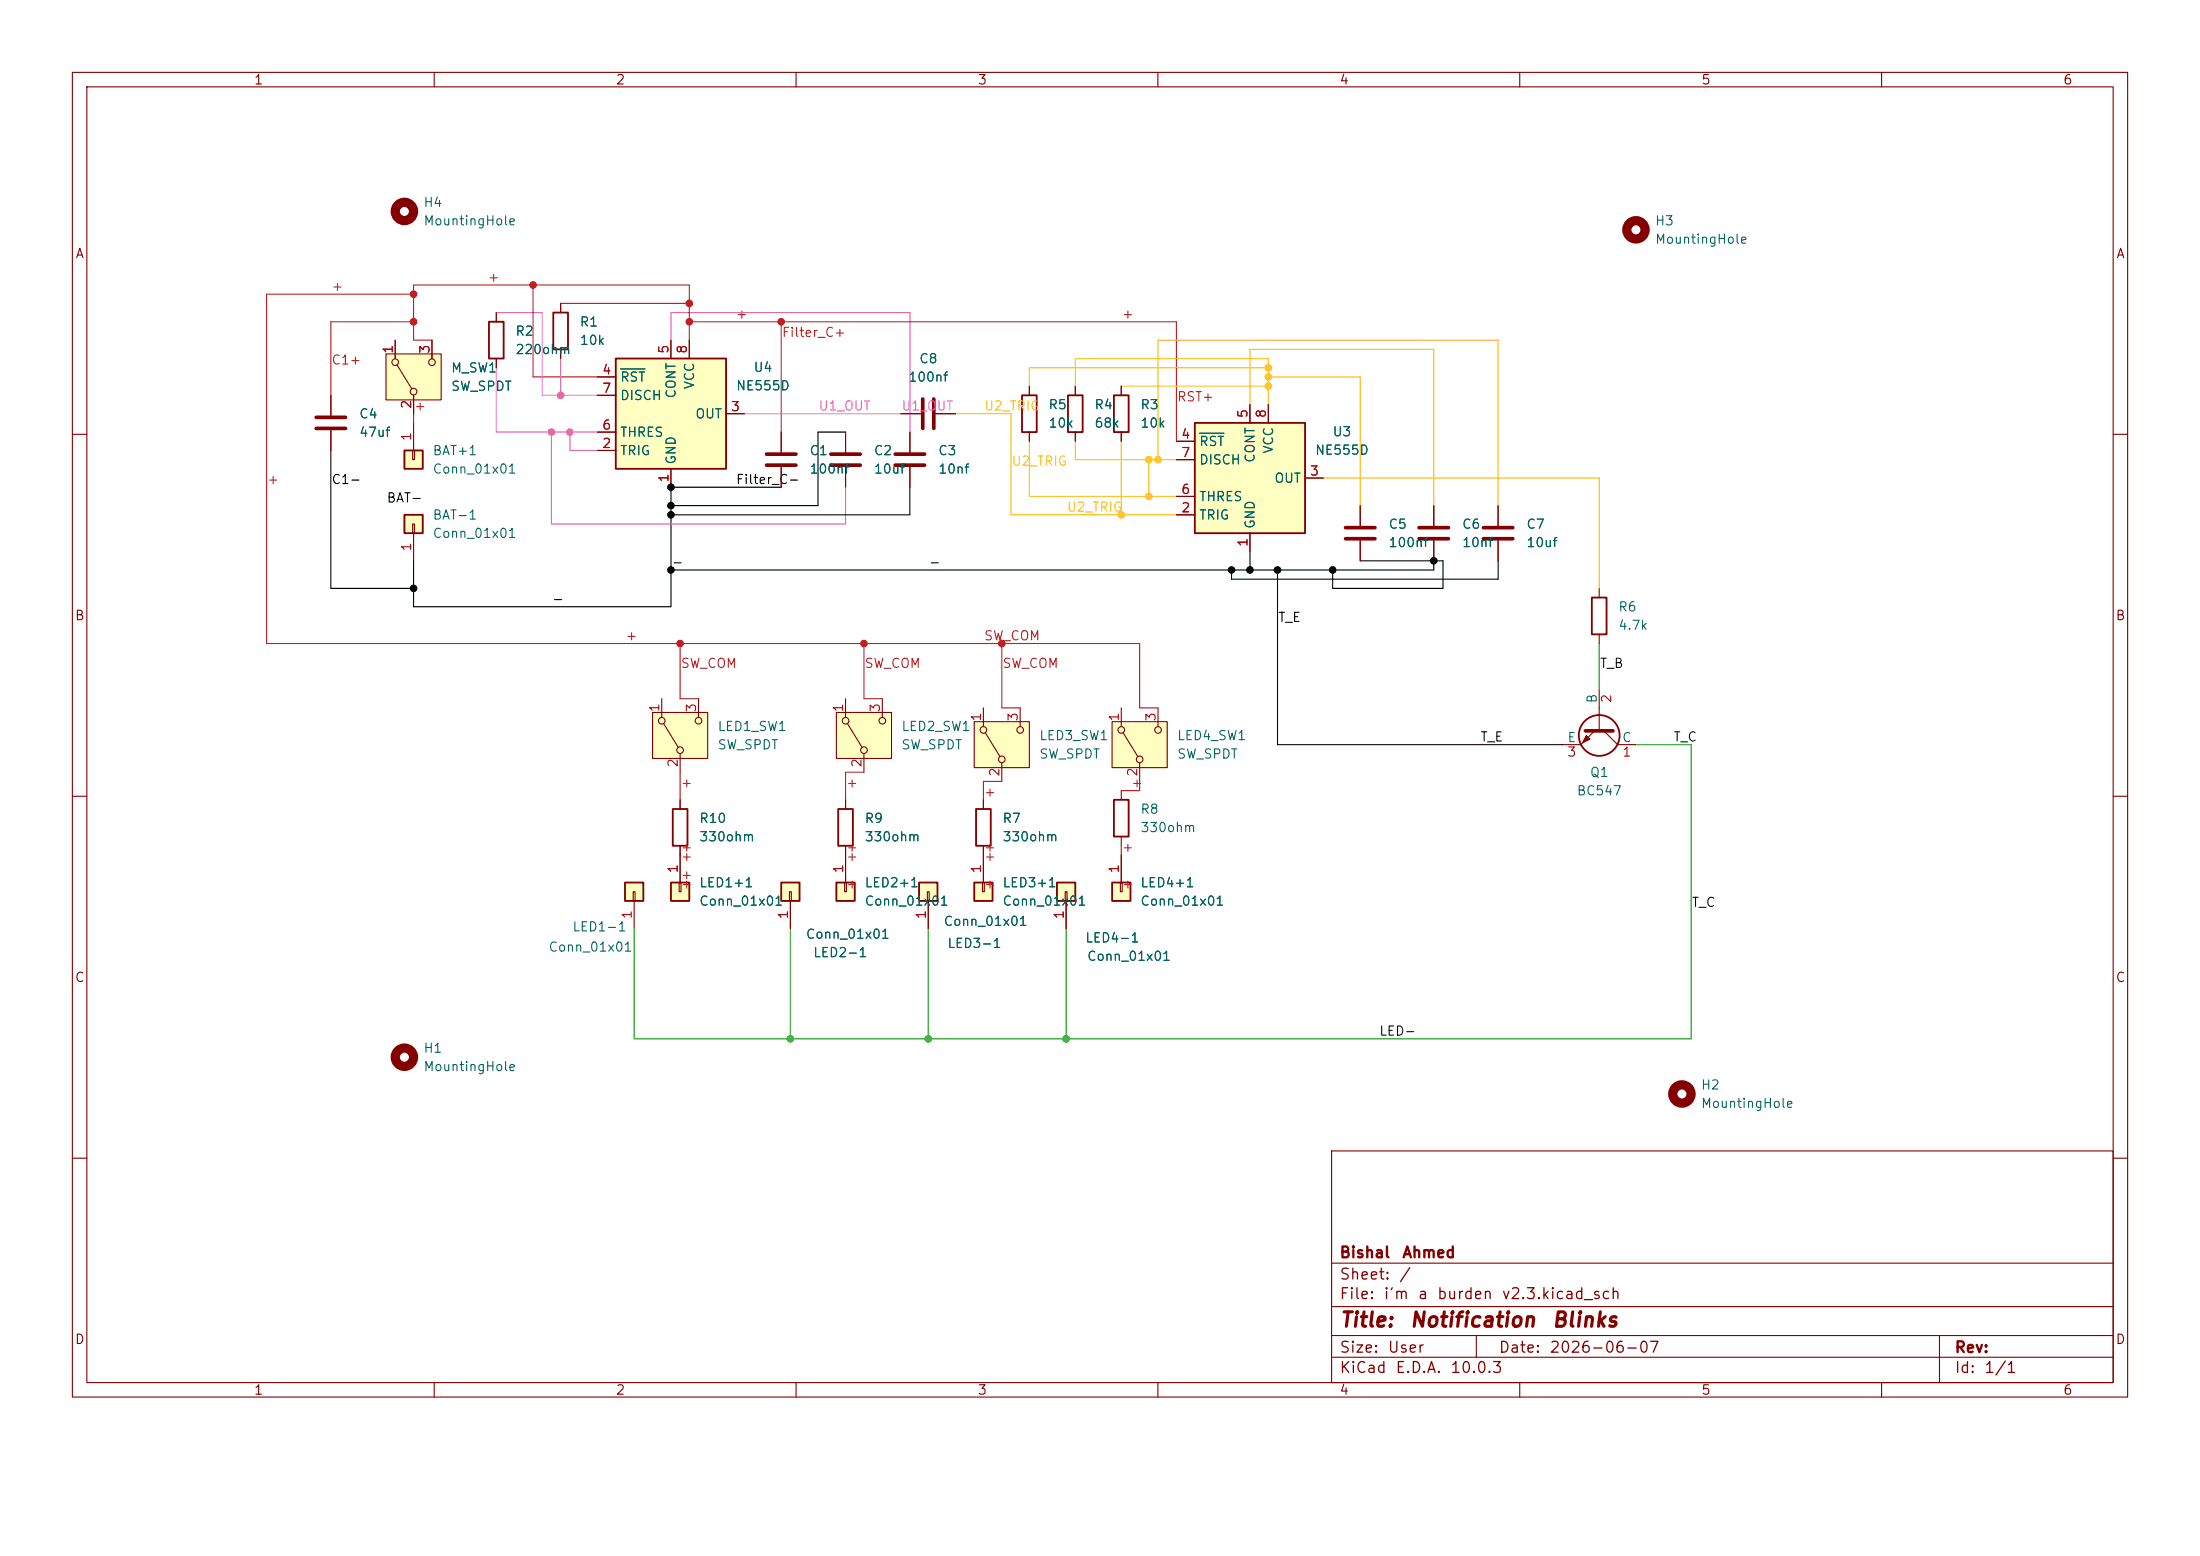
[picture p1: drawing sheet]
<svg xmlns="http://www.w3.org/2000/svg" width="297mm" height="210mm" viewBox="0 0 297 210" stroke-linecap="round" stroke-linejoin="round" font-family="sans-serif">
<g fill="none" stroke="#840000" stroke-width=".15">
<path d="M9.8 9.8h277.4v178.8h-277.4zM11.7 11.7h273.6v174.9h-273.6zM58.6 9.8v1.9M107.5 9.8v1.9M156.3 9.8v1.9M205.2 9.8v1.9M254 9.8v1.9M9.8 58.6h1.9M285.3 58.6h1.9M9.8 107.5h1.9M285.3 107.5h1.9M9.8 156.3h1.9"/>
<path d="M179.8 155.3h105.5v31.3h-105.5zM285.3 156.3h1.9M179.8 176.3h105.5M179.8 170.5h105.5M58.6 186.6v2M107.5 186.6v2M156.3 186.6v2M179.8 183.2h105.5M179.8 180.3h105.5M199.3 180.3v2.9M205.2 186.6v2M254 186.6v2"/>
<path d="M261.8 180.3v6.3"/>
</g>
<path d="M161.3 57.1h14.9v14.9h-14.9z" fill="#ffffc2"/>
<path d="M161.3 57.1h14.9v14.9h-14.9z" fill="none" stroke="#840000" stroke-width=".25"/>
<path d="M158.8 59.6h2.5M168.7 54.6v2.5M171.2 54.6v2.5M158.8 69.5h2.5M158.8 67h2.5M158.8 62h2.5M168.7 72v2.4M176.2 64.5h2.5" fill="none" stroke="#840000" stroke-width=".15"/>
<path d="M161.9 58.5h3.3" fill="none" stroke="#006464" stroke-width=".15"/>
<path d="M88.1 96.2h7.4v6.2h-7.4z" fill="#ffffc2"/>
<g fill="none" stroke="#840000" stroke-width=".15">
<path d="M88.1 96.2h7.4v6.2h-7.4zM89.3 94.3v2.5M89.6 97.6l2 3.3M94.3 94.3v2.5M91.8 101.7v2.5M91.8 107.9v1.3M91.8 114.2v1.2"/>
<circle cx="89.3" cy="97.3" r=".45"/>
<circle cx="94.3" cy="97.3" r=".45"/>
<circle cx="91.8" cy="101.2" r=".45"/>
</g>
<path d="M90.8 109.2h2v5h-2z" fill="none" stroke="#840000" stroke-width=".25"/>
<path d="M54.6 60.8h2.5v2.5h-2.5z" fill="#ffffc2"/>
<path d="M66 43.4h2v5h-2zM54.6 60.8h2.5v2.5h-2.5z" fill="none" stroke="#840000" stroke-width=".25"/>
<path d="M44.7 53.4v2.7M44.7 58.1v2.7M55.8 57.1v3.7M67 42.2v1.2M67 48.4v1.2M55.7 60.8h.3v1.2h-.3z" fill="none" stroke="#840000" stroke-width=".15"/>
<path d="M42.7 56.3h4M42.7 57.8h4" fill="none" stroke="#840000" stroke-width=".5"/>
<path d="M131.5 97.4h7.5v6.2h-7.5z" fill="#ffffc2"/>
<g fill="none" stroke="#840000" stroke-width=".15">
<path d="M131.5 97.4h7.5v6.2h-7.5zM132.8 95.5v2.5M133 98.9l2 3.2M137.7 95.5v2.5M135.2 103v2.5"/>
<circle cx="132.8" cy="98.5" r=".45"/>
<circle cx="137.7" cy="98.5" r=".45"/>
<circle cx="135.2" cy="102.5" r=".45"/>
</g>
<path d="M52.1 47.8h7.5v6.2h-7.5z" fill="#ffffc2"/>
<g fill="none" stroke="#840000" stroke-width=".15">
<path d="M52.1 47.8h7.5v6.2h-7.5zM53.4 45.9v2.5M53.6 49.3l2 3.2M55.8 53.4v2.4M58.3 45.9v2.5"/>
<circle cx="53.4" cy="48.9" r=".45"/>
<circle cx="55.8" cy="52.9" r=".45"/>
<circle cx="58.3" cy="48.9" r=".45"/>
</g>
<circle cx="54.6" cy="28.5" r="1.24" fill="none" stroke="#840000" stroke-width="1.2"/>
<path d="M90.6 119.1h2.5v2.5h-2.5z" fill="#ffffc2"/>
<path d="M138 53.4h2v4.9h-2zM144.2 53.4h2v4.9h-2zM150.4 53.4h2v4.9h-2zM90.6 119.1h2.5v2.5h-2.5z" fill="none" stroke="#840000" stroke-width=".25"/>
<path d="M139 52.1v1.3M139 58.3v1.3M145.2 52.1v1.3M145.2 58.3v1.3M151.4 52.1v1.3M151.4 58.3v1.3M202.2 68.2v2.8M202.2 73v2.7M91.7 119.1h.2v1.3h-.2zM91.8 115.4v3.7" fill="none" stroke="#840000" stroke-width=".15"/>
<path d="M200.3 71.2h3.9M200.3 72.7h3.9" fill="none" stroke="#840000" stroke-width=".5"/>
<path d="M150.1 119.1h2.5v2.5h-2.5z" fill="#ffffc2"/>
<path d="M150.1 119.1h2.5v2.5h-2.5zM150.4 107.9h2v5h-2z" fill="none" stroke="#840000" stroke-width=".25"/>
<path d="M151.2 119.1h.3v1.3h-.3zM151.4 106.7v1.2M151.4 112.9v1.3M151.4 115.4v3.7" fill="none" stroke="#840000" stroke-width=".15"/>
<path d="M150.1 97.4h7.5v6.2h-7.5z" fill="#ffffc2"/>
<g fill="none" stroke="#840000" stroke-width=".15">
<path d="M105.5 58.3v2.7M105.5 63v2.8M183.6 68.2v2.8M183.6 73v2.7M193.6 68.2v2.8M193.6 73v2.7M150.1 97.4h7.5v6.2h-7.5zM151.4 95.5v2.5M151.6 98.9l2 3.2M156.3 95.5v2.5M153.9 103v2.5"/>
<circle cx="151.4" cy="98.5" r=".45"/>
<circle cx="156.3" cy="98.5" r=".45"/>
<circle cx="153.9" cy="102.5" r=".45"/>
</g>
<circle cx="220.9" cy="31" r="1.24" fill="none" stroke="#840000" stroke-width="1.2"/>
<path d="M103.5 61.3h4M103.5 62.8h4M181.6 71.2h4M181.6 72.7h4M191.6 71.2h3.9M191.6 72.7h3.9" fill="none" stroke="#840000" stroke-width=".5"/>
<path d="M83.1 48.4h14.9v14.9h-14.9z" fill="#ffffc2"/>
<path d="M83.1 48.4h14.9v14.9h-14.9z" fill="none" stroke="#840000" stroke-width=".25"/>
<path d="M80.6 50.9h2.5M80.6 58.3h2.5M80.6 53.4h2.5M90.6 45.9v2.5M93.1 45.9v2.5M98 55.8h2.5M80.6 60.8h2.5M90.6 63.3v2.5" fill="none" stroke="#840000" stroke-width=".15"/>
<path d="M83.8 49.8h3.3" fill="none" stroke="#006464" stroke-width=".15"/>
<path d="M142.7 119.1h2.5v2.5h-2.5z" fill="#ffffc2"/>
<path d="M142.7 119.1h2.5v2.5h-2.5z" fill="none" stroke="#840000" stroke-width=".25"/>
<path d="M114.2 58.3v2.7M121.6 55.8h2.7M122.8 58.3v2.7M126.3 55.8h2.7M114.2 63v2.8M122.8 63v2.8M143.8 120.4h.3v1.2h-.3zM143.9 121.6v3.7" fill="none" stroke="#840000" stroke-width=".15"/>
<path d="M124.6 53.8v4M126.1 53.8v4M112.2 61.3h3.9M112.2 62.8h3.9M120.9 61.3h3.9M120.9 62.8h3.9" fill="none" stroke="#840000" stroke-width=".5"/>
<path d="M105.5 119.1h2.4v2.5h-2.4z" fill="#ffffc2"/>
<path d="M105.5 119.1h2.4v2.5h-2.4z" fill="none" stroke="#840000" stroke-width=".25"/>
<path d="M106.6 120.4h.2v1.2h-.2zM106.7 121.6v3.7" fill="none" stroke="#840000" stroke-width=".15"/>
<path d="M112.9 119.1h2.5v2.5h-2.5z" fill="#ffffc2"/>
<path d="M112.9 119.1h2.5v2.5h-2.5z" fill="none" stroke="#840000" stroke-width=".25"/>
<path d="M114 119.1h.3v1.3h-.3zM114.2 115.4v3.7" fill="none" stroke="#840000" stroke-width=".15"/>
<path d="M131.5 119.1h2.5v2.5h-2.5z" fill="#ffffc2"/>
<path d="M131.5 119.1h2.5v2.5h-2.5zM131.8 109.2h2v5h-2z" fill="none" stroke="#840000" stroke-width=".25"/>
<path d="M132.6 119.1h.3v1.3h-.3zM132.8 107.9v1.3M132.8 114.2v4.9" fill="none" stroke="#840000" stroke-width=".15"/>
<path d="M124.1 119.1h2.5v2.5h-2.5z" fill="#ffffc2"/>
<path d="M214.9 80.6h2v5h-2zM113.2 109.2h1.9v5h-1.9zM124.1 119.1h2.5v2.5h-2.5z" fill="none" stroke="#840000" stroke-width=".25"/>
<path d="M215.9 79.4v1.2M215.9 85.6v1.3M114.2 107.9v1.3M114.2 114.2v1.2M125.2 120.4h.2v1.2h-.2zM125.3 121.6v3.7" fill="none" stroke="#840000" stroke-width=".15"/>
<path d="M54.6 69.5h2.5v2.5h-2.5z" fill="#ffffc2"/>
<path d="M54.6 69.5h2.5v2.5h-2.5z" fill="none" stroke="#840000" stroke-width=".25"/>
<path d="M55.7 70.7h.3v1.3h-.3zM55.8 72v3.7" fill="none" stroke="#840000" stroke-width=".15"/>
<path d="M112.9 96.2h7.5v6.2h-7.5z" fill="#ffffc2"/>
<g fill="none" stroke="#840000" stroke-width=".15">
<path d="M112.9 96.2h7.5v6.2h-7.5zM114.2 94.3v2.5M114.4 97.6l2 3.3M119.1 94.3v2.5M215.3 98.6l-1.9 1.9h-2.5M215.9 93.1v5.5M216.5 98.6l1.9 1.9h2.5M116.6 101.7v2.5"/>
<circle cx="114.2" cy="97.3" r=".45"/>
<circle cx="119.1" cy="97.3" r=".45"/>
<circle cx="116.6" cy="101.2" r=".45"/>
</g>
<path d="M214 98.6h3.8" fill="none" stroke="#840000" stroke-width=".5"/>
<circle cx="215.9" cy="99.3" r="2.75" fill="none" stroke="#840000" stroke-width=".25"/>
<path d="M214.2 99.3l.5 .5-1 .5z" fill="#840000" stroke="#840000" stroke-width=".15"/>
<path d="M84.4 119.1h2.5v2.5h-2.5z" fill="#ffffc2"/>
<path d="M74.7 42.2h2v4.9h-2zM84.4 119.1h2.5v2.5h-2.5z" fill="none" stroke="#840000" stroke-width=".25"/>
<g fill="none" stroke="#840000" stroke-width=".15">
<path d="M44.7 53.4v2.7M44.7 58.1v2.7M53.4 45.9v2.5M55.8 53.4v2.4M58.3 45.9v2.5M67 42.2v1.2M67 48.4v1.2M75.7 40.9v1.3M75.7 47.1v1.3M80.6 50.9h2.5M80.6 58.3h2.5M80.6 53.4h2.5"/>
<path d="M90.6 45.9v2.5M93.1 45.9v2.5M98 55.8h2.5M105.5 58.3v2.7M114.2 58.3v2.7M121.6 55.8h2.7M122.8 58.3v2.7M126.3 55.8h2.7M139 52.1v1.3M139 58.3v1.3M145.2 52.1v1.3M145.2 58.3v1.3"/>
<path d="M151.4 52.1v1.3M151.4 58.3v1.3M158.8 59.6h2.5M168.7 54.6v2.5M171.2 54.6v2.5M80.6 60.8h2.5M90.6 63.3v2.5M105.5 63v2.8M114.2 63v2.8M122.8 63v2.8M158.8 69.5h2.5M158.8 67h2.5"/>
<path d="M158.8 62h2.5M168.7 72v2.4M176.2 64.5h2.5M183.6 68.2v2.8M183.6 73v2.7M193.6 68.2v2.8M193.6 73v2.7M202.2 68.2v2.8M202.2 73v2.7M91.8 107.9v1.3M91.8 114.2v4.9M114.2 107.9v1.3"/>
<path d="M114.2 114.2v4.9M132.8 107.9v1.3M132.8 114.2v4.9M151.4 115.4v3.7M85.5 120.4h.2v1.2h-.2zM85.6 121.6v3.7M106.7 121.6v3.7M125.3 121.6v3.7M143.9 121.6v3.7"/>
</g>
<g fill="none" stroke="#840000" stroke-width="1.2">
<circle cx="54.6" cy="142.7" r="1.24"/>
<circle cx="227.1" cy="147.7" r="1.24"/>
</g>
<path d="M215.9 86.9v6.2M220.9 100.5h7.4v39.7h-142.7v-14.9M106.7 125.3v14.9M125.3 125.3v14.9M143.9 125.3v14.9" fill="none" stroke="#009600" stroke-width=".15"/>
<path d="M114.2 58.3h-3.8v9.9h-19.8M44.7 60.8v18.6h11.1M105.5 65.8h-14.9v16.1h-34.8v-6.2M122.8 65.8v3.7h-32.2M168.7 74.4v2.5M172.5 76.9v23.6h38.4M183.6 75.7h11.2v3.7h-14.9v-2.5M193.6 75.7v1.2h-103M202.2 75.7v2.5h-35.9v-1.3" fill="none" stroke="#000" stroke-width=".15"/>
<g fill="none" stroke="#c31e21" stroke-width=".15">
<path d="M55.8 39.7h-19.8v47.2h117.9v8.6h2.4M72 38.5v12.4h8.6M55.8 43.4h-11.1v10M55.8 55.8v1.3M58.3 45.9h-2.5v-7.4h37.3v7.4M75.7 40.9h17.4M93.1 43.4h65.7v16.2M105.5 43.4v14.9M91.8 86.9v7.4h2.5M116.6 86.9v7.4h2.5M135.2 86.9v8.6h2.5M91.8 104.2v3.7"/>
<path d="M116.6 104.2h-2.4v3.7M135.2 105.5h-2.4v2.4M151.4 114.2v1.2M153.9 105.5v1.2h-2.5"/>
</g>
<path d="M67 49.6v8.7h13.6M67 42.2h6.2v11.2h7.4M74.4 58.3v12.4h39.8v-4.9M75.7 48.4v5M76.9 58.3v2.5h3.7M90.6 45.9v-3.7h32.2v16.1M100.5 55.8h21.1" fill="none" stroke="#ff1efc" stroke-width=".15"/>
<path d="M129 55.8h7.5v13.7h22.3M139 59.6v7.4h19.8M145.2 52.1v-3.7h26v6.2M145.2 59.6v2.4h13.6M151.4 59.6v9.9M151.4 52.1h19.8M168.7 54.6v-7.5h24.9v21.1M171.2 50.9h12.4v17.3M171.2 49.6h-32.2v2.5M155.1 62v5M156.3 62v-16.1h45.9v22.3M178.7 64.5h37.2v14.9" fill="none" stroke="#ffb700" stroke-width=".15"/>
<path d="M83.8 49.8h3.3M161.9 58.5h3.3" fill="none" stroke="#006464" stroke-width=".15"/>
<g fill="#ffb700" stroke="#ffb700" stroke-width=".14">
<circle cx="156.3" cy="62" r=".45"/>
<circle cx="151.4" cy="69.5" r=".45"/>
<circle cx="155.1" cy="67" r=".45"/>
<circle cx="171.2" cy="50.9" r=".45"/>
<circle cx="171.2" cy="52.1" r=".45"/>
<circle cx="171.2" cy="49.6" r=".45"/>
<circle cx="155.1" cy="62" r=".45"/>
</g>
<g fill="#000" stroke="#000" stroke-width=".14">
<circle cx="55.8" cy="79.4" r=".45"/>
<circle cx="90.6" cy="76.9" r=".45"/>
<circle cx="90.6" cy="69.5" r=".45"/>
<circle cx="90.6" cy="68.2" r=".45"/>
<circle cx="90.6" cy="65.8" r=".45"/>
<circle cx="166.3" cy="76.9" r=".45"/>
<circle cx="168.7" cy="76.9" r=".45"/>
<circle cx="172.5" cy="76.9" r=".45"/>
<circle cx="179.9" cy="76.9" r=".45"/>
<circle cx="193.6" cy="75.7" r=".45"/>
</g>
<g fill="#c31e21" stroke="#c31e21" stroke-width=".14">
<circle cx="116.6" cy="86.9" r=".45"/>
<circle cx="135.2" cy="86.9" r=".45"/>
<circle cx="93.1" cy="40.9" r=".45"/>
<circle cx="93.1" cy="43.4" r=".45"/>
<circle cx="105.5" cy="43.4" r=".45"/>
<circle cx="55.8" cy="43.4" r=".45"/>
<circle cx="55.8" cy="39.7" r=".45"/>
<circle cx="72" cy="38.5" r=".45"/>
<circle cx="91.8" cy="86.9" r=".45"/>
</g>
<g fill="#009600" stroke="#009600" stroke-width=".14">
<circle cx="143.9" cy="140.2" r=".45"/>
<circle cx="125.3" cy="140.2" r=".45"/>
<circle cx="106.7" cy="140.2" r=".45"/>
</g>
<g fill="#ff1efc" stroke="#ff1efc" stroke-width=".14">
<circle cx="74.4" cy="58.3" r=".45"/>
<circle cx="76.9" cy="58.3" r=".45"/>
<circle cx="75.7" cy="53.4" r=".45"/>
</g>
<g font-size="2" fill="#840000">
<text x="180.8" y="179.6">Title:</text>
<text x="190.2" y="179.6">Notification</text>
<text x="209.4" y="179.6">Blinks</text>
</g>
<g font-size="1.5" fill="#840000">
<text x="180.7" y="173.1">Sheet:</text>
<text x="180.7" y="170.1">Bishal</text>
<text x="188.8" y="173.1">/</text>
<text x="189.2" y="170.1">Ahmed</text>
<text x="180.7" y="175.7">File:</text>
<text x="186.7" y="175.7">i'm</text>
<text x="191.3" y="175.7">a</text>
<text x="193.9" y="175.7">burden</text>
<text x="202.6" y="175.7">v2.3.kicad_sch</text>
<text x="180.7" y="185.7">KiCad</text>
<text x="180.7" y="182.9">Size:</text>
<text x="187.2" y="182.9">User</text>
<text x="188.3" y="185.7">E.D.A.</text>
<text x="195.7" y="185.7">10.0.3</text>
<text x="202.2" y="182.9">Date:</text>
<text x="209.1" y="182.9">2026-06-07</text>
<text x="263.8" y="182.9">Rev:</text>
<text x="263.8" y="185.7">Id:</text>
<text x="267.8" y="185.7">1/1</text>
</g>
<g font-size="1.3" fill="#840000">
<text x="34.2" y="11.7">1</text>
<text x="83" y="11.7">2</text>
<text x="131.9" y="11.7">3</text>
<text x="180.7" y="11.7">4</text>
<text x="229.6" y="11.7">5</text>
<text x="278.4" y="11.7">6</text>
<text x="10.1" y="35.2">A</text>
<text x="285.6" y="35.2">A</text>
<text x="10" y="84">B</text>
<text x="285.5" y="84">B</text>
<text x="10" y="132.9">C</text>
<text x="285.5" y="132.9">C</text>
<text x="10" y="181.7">D</text>
<text x="285.5" y="181.7">D</text>
<text x="34.2" y="188.6">1</text>
<text x="83" y="188.6">2</text>
<text x="131.9" y="188.6">3</text>
<text x="180.7" y="188.6">4</text>
<text x="229.6" y="188.6">5</text>
<text x="278.4" y="188.6">6</text>
</g>
<g font-size="1.2" fill="#006464">
<text x="57.1" y="28.2">H4</text>
<text x="57.1" y="30.7">MountingHole</text>
<text x="223.3" y="30.7">H3</text>
<text x="223.3" y="33.2">MountingHole</text>
<text x="69.5" y="45.6">R2</text>
<text x="78.2" y="44.4">R1</text>
<text x="78.2" y="46.9">10k</text>
<text x="60.8" y="50.6">M_SW1</text>
<text x="60.8" y="53.1">SW_SPDT</text>
<text x="69.5" y="48.1">220ohm</text>
<text x="83.6" y="51.8">RST</text>
<text x="91.5" y="53.9" transform="rotate(-90 91.5 53.9)">CONT</text>
<text x="94" y="52.6" transform="rotate(-90 94 52.6)">VCC</text>
<text x="99.3" y="53">NE555D</text>
<text x="101.6" y="50.5">U4</text>
<text x="122.5" y="51.8">100nf</text>
<text x="124" y="49.3">C8</text>
<text x="48.4" y="56.8">C4</text>
<text x="48.4" y="59.3">47uf</text>
<text x="83.6" y="59.3">THRES</text>
<text x="83.6" y="54.3">DISCH</text>
<text x="93.8" y="56.8">OUT</text>
<text x="141.5" y="55.5">R5</text>
<text x="141.5" y="58">10k</text>
<text x="147.7" y="55.5">R4</text>
<text x="147.7" y="58">68k</text>
<text x="153.9" y="55.5">R3</text>
<text x="153.9" y="58">10k</text>
<text x="179.8" y="59.2">U3</text>
<text x="58.3" y="61.7">BAT+1</text>
<text x="58.3" y="64.2">Conn_01x01</text>
<text x="83.6" y="61.7">TRIG</text>
<text x="91.5" y="62.8" transform="rotate(-90 91.5 62.8)">GND</text>
<text x="109.2" y="61.7">C1</text>
<text x="109.2" y="64.2">100nf</text>
<text x="117.9" y="61.7">C2</text>
<text x="117.9" y="64.2">10uf</text>
<text x="126.6" y="61.7">C3</text>
<text x="126.6" y="64.2">10nf</text>
<text x="161.8" y="60.5">RST</text>
<text x="161.8" y="63">DISCH</text>
<text x="169.7" y="62.6" transform="rotate(-90 169.7 62.6)">CONT</text>
<text x="171.9" y="65.5">OUT</text>
<text x="172.2" y="61.3" transform="rotate(-90 172.2 61.3)">VCC</text>
<text x="177.4" y="61.7">NE555D</text>
<text x="58.3" y="70.4">BAT-1</text>
<text x="161.8" y="70.4">TRIG</text>
<text x="161.8" y="68">THRES</text>
<text x="169.7" y="71.5" transform="rotate(-90 169.7 71.5)">GND</text>
<text x="187.4" y="71.7">C5</text>
<text x="197.3" y="71.7">C6</text>
<text x="206" y="71.7">C7</text>
<text x="58.3" y="72.9">Conn_01x01</text>
<text x="187.4" y="74.2">100nf</text>
<text x="197.3" y="74.2">10nf</text>
<text x="206" y="74.2">10uf</text>
<text x="218.4" y="82.8">R6</text>
<text x="218.4" y="85.3">4.7k</text>
<text x="215.9" y="95" transform="rotate(-90 215.9 95)">B</text>
<text x="96.8" y="99">LED1_SW1</text>
<text x="96.8" y="101.5">SW_SPDT</text>
<text x="121.6" y="99">LED2_SW1</text>
<text x="121.6" y="101.5">SW_SPDT</text>
<text x="140.2" y="100.2">LED3_SW1</text>
<text x="158.8" y="100.2">LED4_SW1</text>
<text x="211.5" y="100.5">E</text>
<text x="218.9" y="100.5">C</text>
<text x="140.2" y="102.7">SW_SPDT</text>
<text x="158.8" y="102.7">SW_SPDT</text>
<text x="212.8" y="107.7">BC547</text>
<text x="214.6" y="105.2">Q1</text>
<text x="94.3" y="111.4">R10</text>
<text x="94.3" y="113.9">330ohm</text>
<text x="116.6" y="111.4">R9</text>
<text x="116.6" y="113.9">330ohm</text>
<text x="135.3" y="111.4">R7</text>
<text x="135.3" y="113.9">330ohm</text>
<text x="153.9" y="110.1">R8</text>
<text x="153.9" y="112.6">330ohm</text>
<text x="94.3" y="122.5">Conn_01x01</text>
<text x="94.3" y="120.1">LED1+1</text>
<text x="116.6" y="122.5">Conn_01x01</text>
<text x="116.6" y="120.1">LED2+1</text>
<text x="127.3" y="125.3">Conn_01x01</text>
<text x="135.3" y="122.5">Conn_01x01</text>
<text x="135.3" y="120.1">LED3+1</text>
<text x="153.9" y="122.5">Conn_01x01</text>
<text x="153.9" y="120.1">LED4+1</text>
<text x="74" y="128.7">Conn_01x01</text>
<text x="77.2" y="126">LED1-1</text>
<text x="108.7" y="127">Conn_01x01</text>
<text x="109.7" y="129.5">LED2-1</text>
<text x="127.8" y="128.3">LED3-1</text>
<text x="146.4" y="127.5">LED4-1</text>
<text x="146.7" y="130">Conn_01x01</text>
<text x="57.1" y="142.4">H1</text>
<text x="57.1" y="144.9">MountingHole</text>
<text x="229.6" y="147.4">H2</text>
<text x="229.6" y="149.8">MountingHole</text>
</g>
<g font-size="1.2" fill="#c31e21">
<text x="44.7" y="39.6">+</text>
<text x="65.8" y="38.3">+</text>
<text x="99.3" y="43.3">+</text>
<text x="105.5" y="45.8">Filter_C+</text>
<text x="151.4" y="43.3">+</text>
<text x="44.7" y="49.5">C1+</text>
<text x="55.8" y="55.7">+</text>
<text x="158.8" y="54.5">RST+</text>
<text x="36" y="65.6">+</text>
<text x="84.4" y="86.7">+</text>
<text x="132.8" y="86.7">SW_COM</text>
<text x="91.8" y="90.5">SW_COM</text>
<text x="116.6" y="90.5">SW_COM</text>
<text x="135.2" y="90.5">SW_COM</text>
<text x="91.8" y="106.6">+</text>
<text x="114.2" y="106.6">+</text>
<text x="132.8" y="107.8">+</text>
<text x="152.6" y="106.6">+</text>
<text x="91.8" y="116.5">+</text>
<text x="91.8" y="119">+</text>
<text x="91.8" y="115.3">+</text>
<text x="114.2" y="116.5">+</text>
<text x="114.2" y="115.3">+</text>
<text x="132.8" y="116.5">+</text>
<text x="132.8" y="115.3">+</text>
<text x="151.4" y="115.3">+</text>
<text x="91.8" y="120.2">+ LED1+1</text>
<text x="114.2" y="120.2">+ LED2+1</text>
<text x="132.8" y="120.2">+ LED3+1</text>
<text x="151.4" y="120.2">+ LED4+1</text>
</g>
<g font-size="1.2" fill="#a90000">
<text x="53.3" y="47.8" transform="rotate(-90 53.3 47.8)">1</text>
<text x="58.3" y="47.8" transform="rotate(-90 58.3 47.8)">3</text>
<text x="90.6" y="47.8" transform="rotate(-90 90.6 47.8)">5</text>
<text x="93" y="47.8" transform="rotate(-90 93 47.8)">8</text>
<text x="81.2" y="50.8">4</text>
<text x="81.2" y="53.3">7</text>
<text x="55.8" y="59.6" transform="rotate(-90 55.8 59.6)">1</text>
<text x="55.8" y="55.3" transform="rotate(-90 55.8 55.3)">2</text>
<text x="81.2" y="58.3">6</text>
<text x="98.6" y="55.8">3</text>
<text x="159.4" y="59.5">4</text>
<text x="168.7" y="56.5" transform="rotate(-90 168.7 56.5)">5</text>
<text x="171.2" y="56.5" transform="rotate(-90 171.2 56.5)">8</text>
<text x="81.2" y="60.8">2</text>
<text x="90.6" y="65.2" transform="rotate(-90 90.6 65.2)">1</text>
<text x="159.4" y="62">7</text>
<text x="176.7" y="64.5">3</text>
<text x="159.4" y="69.5">2</text>
<text x="159.4" y="67">6</text>
<text x="55.8" y="74.5" transform="rotate(-90 55.8 74.5)">1</text>
<text x="168.7" y="73.9" transform="rotate(-90 168.7 73.9)">1</text>
<text x="217.8" y="95" transform="rotate(-90 217.8 95)">2</text>
<text x="89.3" y="96.2" transform="rotate(-90 89.3 96.2)">1</text>
<text x="94.3" y="96.2" transform="rotate(-90 94.3 96.2)">3</text>
<text x="114.1" y="96.2" transform="rotate(-90 114.1 96.2)">1</text>
<text x="119.1" y="96.2" transform="rotate(-90 119.1 96.2)">3</text>
<text x="132.7" y="97.5" transform="rotate(-90 132.7 97.5)">1</text>
<text x="137.7" y="97.5" transform="rotate(-90 137.7 97.5)">3</text>
<text x="151.3" y="97.5" transform="rotate(-90 151.3 97.5)">1</text>
<text x="156.3" y="97.5" transform="rotate(-90 156.3 97.5)">3</text>
<text x="91.8" y="103.7" transform="rotate(-90 91.8 103.7)">2</text>
<text x="116.6" y="103.7" transform="rotate(-90 116.6 103.7)">2</text>
<text x="135.2" y="104.9" transform="rotate(-90 135.2 104.9)">2</text>
<text x="153.8" y="104.9" transform="rotate(-90 153.8 104.9)">2</text>
<text x="211.5" y="102.4">3</text>
<text x="218.9" y="102.4">1</text>
<text x="91.8" y="117.9" transform="rotate(-90 91.8 117.9)">1</text>
<text x="114.1" y="117.9" transform="rotate(-90 114.1 117.9)">1</text>
<text x="132.7" y="117.9" transform="rotate(-90 132.7 117.9)">1</text>
<text x="151.3" y="117.9" transform="rotate(-90 151.3 117.9)">1</text>
<text x="85.6" y="124.1" transform="rotate(-90 85.6 124.1)">1</text>
<text x="106.7" y="124.1" transform="rotate(-90 106.7 124.1)">1</text>
<text x="125.3" y="124.1" transform="rotate(-90 125.3 124.1)">1</text>
<text x="143.9" y="124.1" transform="rotate(-90 143.9 124.1)">1</text>
</g>
<g font-size="1.2" fill="#ff1efc">
<text x="110.4" y="55.7">U1_OUT</text>
<text x="121.6" y="55.7">U1_OUT</text>
</g>
<g font-size="1.2" fill="#ffb700">
<text x="132.8" y="55.7">U2_TRIG</text>
<text x="136.5" y="63.2">U2_TRIG</text>
<text x="143.9" y="69.4">U2_TRIG</text>
</g>
<g font-size="1.2">
<text x="44.7" y="65.6">C1-</text>
<text x="99.3" y="65.6">Filter_C-</text>
<text x="52.1" y="68.1">BAT-</text>
<text x="90.6" y="76.8">-</text>
<text x="125.3" y="76.8">-</text>
<text x="74.4" y="81.8">-</text>
<text x="172.5" y="84.3">T_E</text>
<text x="199.8" y="100.4">T_E</text>
</g>
<g font-size="1.2" fill="#0f0f0f">
<text x="215.9" y="90.5">T_B</text>
<text x="225.8" y="100.4">T_C</text>
<text x="228.3" y="122.7">T_C</text>
<text x="186.1" y="140.1">LED-</text>
</g>
</svg>
